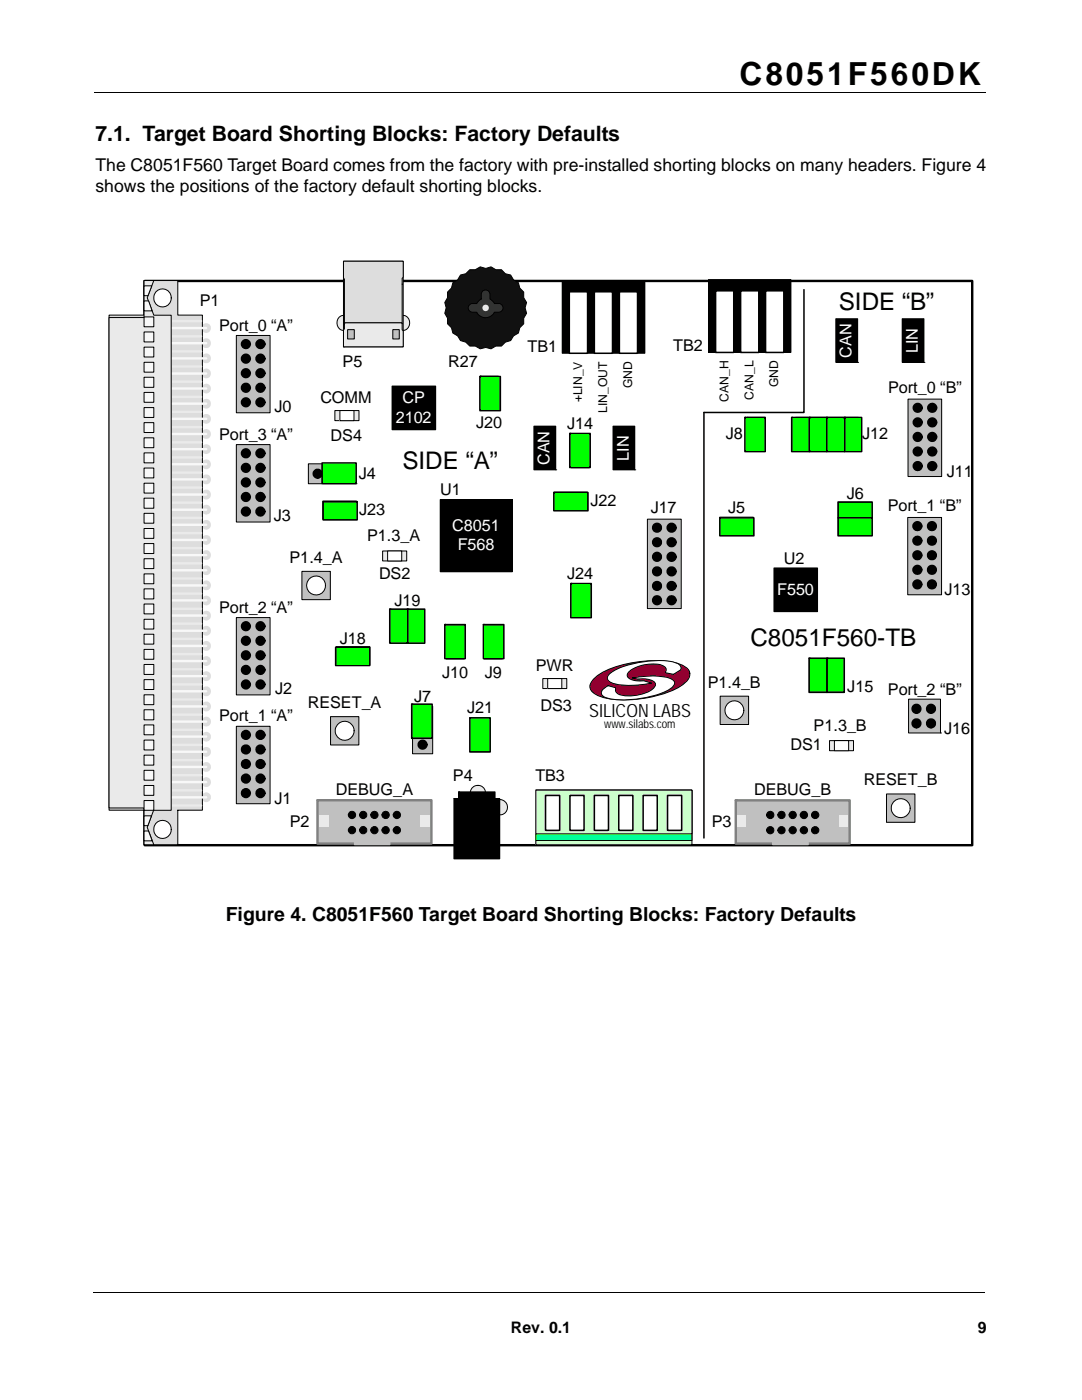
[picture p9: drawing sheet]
<svg xmlns="http://www.w3.org/2000/svg" width="216mm" height="279mm" viewBox="0 0 216 279" stroke-linecap="round" stroke-linejoin="round" font-family="sans-serif">
<path d="M18.8 18.4h177.8M18.6 257.9h177.8" fill="none" stroke="#000" stroke-width=".2"/>
<g fill="#fff">
<path d="M19.1 259.4h30.7v14.7h-30.7z"/>
<path d="M21.3 51.6h173.3v120.3h-173.3z"/>
<path d="M28.9 56.1h165.1v112.6h-165.1z"/>
</g>
<path d="M28.9 56.1h165.1v112.6h-165.1z" fill="none" stroke="#000" stroke-width=".48"/>
<circle cx="95.4" cy="158.3" r="1.53" fill="#eaeaea"/>
<circle cx="95.4" cy="158.3" r="1.53" fill="none" stroke="#000" stroke-width=".2"/>
<circle cx="99.7" cy="161.1" r="1.53" fill="#eaeaea"/>
<g fill="none" stroke="#000" stroke-width=".2">
<path d="M90.6 159.4h9.1v12h-9.1zM90.6 159.4h.1M91.5 158h7.3v11h-7.3zM91.5 158h.1"/>
<circle cx="99.7" cy="161.1" r="1.53"/>
</g>
<path d="M90.6 159.4h9.1v12h-9.1zM91.5 158h7.3v11h-7.3z" fill="#000"/>
<path d="M67.8 63.2a1.46 1.46 0 0 1 2.1 .8 1.46 1.46 0 0 1-1.1 1.9 1.49 1.49 0 0 1-1.5-1 1.49 1.49 0 0 1 .5-1.7z" fill-rule="evenodd" fill="#eaeaea"/>
<path d="M67.8 63.2a1.46 1.46 0 0 1 2.1 .8 1.46 1.46 0 0 1-1.1 1.9 1.49 1.49 0 0 1-1.5-1 1.49 1.49 0 0 1 .5-1.7z" fill="none" stroke="#000" stroke-width=".2"/>
<path d="M79.7 63.2a1.37 1.37 0 0 1 1.7 .2 1.37 1.37 0 0 1 .2 1.7 1.27 1.27 0 0 1-1.4 .8 1.27 1.27 0 0 1-1-1.3l.2-1z" fill-rule="evenodd" fill="#eaeaea"/>
<path d="M79.7 63.2a1.37 1.37 0 0 1 1.7 .2 1.37 1.37 0 0 1 .2 1.7 1.27 1.27 0 0 1-1.4 .8 1.27 1.27 0 0 1-1-1.3l.2-1z" fill="none" stroke="#000" stroke-width=".2"/>
<path d="M68.5 52.1h12v17.1h-12z" fill="#c0c0c0"/>
<path d="M68.5 52.1h12v17.1h-12zM68.5 69.2h.1" fill="none" stroke="#000" stroke-width=".2"/>
<path d="M68.5 52.1h12v3.2l-.3 .2v9.1l-.1-.2h-11.2l-.2 .3v-9l-.2-.3z" fill-rule="evenodd" fill="#ddd"/>
<path d="M68.5 52.1h12v3.2l-.3 .2v9.1l-.1-.2h-11.2l-.2 .3v-9l-.2-.3z" fill="none" stroke="#000" stroke-width=".2"/>
<path d="M69.4 65.8v1.8h1.3v-1.8zM68.8 64.5l11.3-.1 .1 .2v1.2l.3 .3v3.1h-12v-3.3l.2-.3zM78.4 65.8v1.8h1.3v-1.8z" fill-rule="evenodd" fill="#eaeaea"/>
<path d="M68.8 64.5l11.3-.1 .1 .2v1.2l.3 .3v3.1h-12v-3.3l.2-.3zM69.4 65.8h1.3v1.8h-1.3zM78.4 65.8h1.3v1.8h-1.3z" fill="none" stroke="#000" stroke-width=".2"/>
<path d="M91.9 54.9l1-.3 .8-.8h1.1l1-.5 1.1 .3 1.1-.3 .9 .5h1.2l.7 .8 1.1 .3 .6 1 .9 .5 .3 1.1 .8 .8v1.1l.6 1-.3 1 .3 1.1-.6 1v1.1l-.8 .8-.3 1.1-.9 .5-.6 1-1.1 .3-.7 .8h-1.2l-.9 .5-1.1-.3-1.1 .3-1-.5h-1.1l-.8-.8-1-.3-.6-1-.9-.5-.3-1.1-.8-.8v-1.1l-.5-1 .2-1.1-.2-1 .5-1v-1.1l.8-.8 .3-1.1 .9-.5z" fill-rule="evenodd" fill="#111"/>
<path d="M91.9 54.9l1-.3 .8-.8h1.1l1-.5 1.1 .3 1.1-.3 .9 .5h1.2l.7 .8 1.1 .3 .6 1 .9 .5 .3 1.1 .8 .8v1.1l.6 1-.3 1 .3 1.1-.6 1v1.1l-.8 .8-.3 1.1-.9 .5-.6 1-1.1 .3-.7 .8h-1.2l-.9 .5-1.1-.3-1.1 .3-1-.5h-1.1l-.8-.8-1-.3-.6-1-.9-.5-.3-1.1-.8-.8v-1.1l-.5-1 .2-1.1-.2-1 .5-1v-1.1l.8-.8 .3-1.1 .9-.5z" fill="none" stroke="#000" stroke-width=".2"/>
<path d="M96.2 58.3a.87 .87 0 0 1 .9-.4 .87 .87 0 0 1 .7 .8v1l.9 .9h1a.88 .88 0 0 1 .7 .9 .88 .88 0 0 1-.9 .8h-.8a1.98 1.98 0 0 1-1.8 1.1 1.98 1.98 0 0 1-1.8-1.1 1.5 1.5 0 0 1-1.6-.5 .91 .91 0 0 1 .6-1.2h1l.9-.9z" fill-rule="evenodd" fill="#333"/>
<path d="M96.2 58.3a.87 .87 0 0 1 .9-.4 .87 .87 0 0 1 .7 .8v1l.9 .9h1a.88 .88 0 0 1 .7 .9 .88 .88 0 0 1-.9 .8h-.8a1.98 1.98 0 0 1-1.8 1.1 1.98 1.98 0 0 1-1.8-1.1 1.5 1.5 0 0 1-1.6-.5 .91 .91 0 0 1 .6-1.2h1l.9-.9z" fill="none" stroke="#000" stroke-width=".2"/>
<circle cx="96.9" cy="61.5" r=".65" fill="#eaeaea"/>
<path d="M118.9 135.1a19 19 0 0 1 10.6-3.2 14.2 14.2 0 0 1 7.1 1.1l.8 .6a1.81 1.81 0 0 1-.6 2.5 15.9 15.9 0 0 1-7.6 3.2 19.9 19.9 0 0 1-9.8-.4 2.12 2.12 0 0 1-1.7-2.1l.4-.9z" fill-rule="evenodd" fill="#9a0033"/>
<path d="M118.9 135.1a19 19 0 0 1 10.6-3.2 14.2 14.2 0 0 1 7.1 1.1l.8 .6a1.81 1.81 0 0 1-.6 2.5 15.9 15.9 0 0 1-7.6 3.2 19.9 19.9 0 0 1-9.8-.4 2.12 2.12 0 0 1-1.7-2.1l.4-.9z" fill="none" stroke="#000" stroke-width=".2"/>
<path d="M121.7 134.4a17.9 17.9 0 0 1 10.8-2.6l1.6 .3a1.71 1.71 0 0 1 1.8 1.4l-.1 .2-1.4 .9-1.7-.4a.83 .83 0 0 0 .2-.8 .83 .83 0 0 0-.7-.6 7.7 7.7 0 0 0-6.6 1.2l-.4 .4-.1 .4a1.92 1.92 0 0 0 1.9 1.1h1.5l1.5 .4a15 15 0 0 1-8.2-.2 .94 .94 0 0 1-.6-.8 .94 .94 0 0 1 .5-.9z" fill-rule="evenodd" fill="#fff"/>
<path d="M121.7 134.4a17.9 17.9 0 0 1 10.8-2.6l1.6 .3a1.71 1.71 0 0 1 1.8 1.4l-.1 .2-1.4 .9-1.7-.4a.83 .83 0 0 0 .2-.8 .83 .83 0 0 0-.7-.6 7.7 7.7 0 0 0-6.6 1.2l-.4 .4-.1 .4a1.92 1.92 0 0 0 1.9 1.1h1.5l1.5 .4a15 15 0 0 1-8.2-.2 .94 .94 0 0 1-.6-.8 .94 .94 0 0 1 .5-.9z" fill="none" stroke="#000" stroke-width=".2"/>
<path d="M120.4 137.5l.9-.7 1.7 .5a.92 .92 0 0 0 .7 1.4 8.7 8.7 0 0 0 6.4-1.1l.5-.5 .2-.5a1.68 1.68 0 0 0-1.6-1.1h-2l-1-.2a14.9 14.9 0 0 1 7.7 .2l.6 .5a1.21 1.21 0 0 1-.8 1.5 19.5 19.5 0 0 1-12.7 1.8 .97 .97 0 0 1-.9-.7 .97 .97 0 0 1 .3-1.1z" fill-rule="evenodd" fill="#fff"/>
<path d="M120.4 137.5l.9-.7 1.7 .5a.92 .92 0 0 0 .7 1.4 8.7 8.7 0 0 0 6.4-1.1l.5-.5 .2-.5a1.68 1.68 0 0 0-1.6-1.1h-2l-1-.2a14.9 14.9 0 0 1 7.7 .2l.6 .5a1.21 1.21 0 0 1-.8 1.5 19.5 19.5 0 0 1-12.7 1.8 .97 .97 0 0 1-.9-.7 .97 .97 0 0 1 .3-1.1z" fill="none" stroke="#000" stroke-width=".2"/>
<path d="M82.3 140.9h4v9.5h-4z" fill="#c0c0c0"/>
<path d="M82.3 140.9h4v9.5h-4z" fill="none" stroke="#000" stroke-width=".2"/>
<g fill="#000">
<circle cx="84.3" cy="148.6" r=".86"/>
<circle cx="84.3" cy="145.7" r=".86"/>
<circle cx="84.3" cy="142.8" r=".86"/>
</g>
<g fill="none" stroke="#000" stroke-width=".3">
<circle cx="84.3" cy="148.6" r=".86"/>
<circle cx="84.3" cy="145.7" r=".86"/>
<circle cx="84.3" cy="142.8" r=".86"/>
</g>
<path d="M161.8 131.4h6.3v6.8h-6.3z" fill="#c0c0c0"/>
<path d="M154.4 113.3h8.7v8.8h-8.7zM161.8 131.4h6.3v6.8h-6.3zM168.1 138.2h.1" fill="none" stroke="#000" stroke-width=".2"/>
<g fill="#000">
<circle cx="163.4" cy="136.3" r=".87"/>
<circle cx="163.4" cy="133.4" r=".87"/>
<circle cx="166.3" cy="133.4" r=".87"/>
<circle cx="166.3" cy="136.3" r=".87"/>
</g>
<g fill="none" stroke="#000" stroke-width=".3">
<path d="M140.5 82.3v84.9"/>
<circle cx="163.4" cy="136.3" r=".87"/>
<circle cx="163.4" cy="133.4" r=".87"/>
<circle cx="166.3" cy="133.4" r=".87"/>
<circle cx="166.3" cy="136.3" r=".87"/>
</g>
<path d="M154.4 113.3h8.7v8.8h-8.7z" fill="#000"/>
<path d="M66.8 81.9h4.8v2h-4.8z" fill="#eaeaea"/>
<path d="M66.8 81.9h4.8v2h-4.8z" fill="none" stroke="#000" stroke-width=".2"/>
<path d="M67.8 82h2.8v1.9h-2.8z" fill="#fff"/>
<path d="M67.8 81.9h2.8v2h-2.8z" fill="none" stroke="#000" stroke-width=".2"/>
<path d="M76.3 110h4.9v2h-4.9z" fill="#eaeaea"/>
<path d="M76.3 110h4.9v2h-4.9z" fill="none" stroke="#000" stroke-width=".2"/>
<path d="M77.3 110h2.9v2h-2.9z" fill="#fff"/>
<path d="M77.3 110h2.9v2h-2.9z" fill="none" stroke="#000" stroke-width=".2"/>
<path d="M108.3 135.4h4.8v2h-4.8z" fill="#eaeaea"/>
<path d="M108.3 135.4h4.8v2h-4.8z" fill="none" stroke="#000" stroke-width=".2"/>
<path d="M109.3 135.4h2.8v2h-2.8z" fill="#fff"/>
<path d="M109.3 135.4h2.8v2h-2.8z" fill="none" stroke="#000" stroke-width=".2"/>
<path d="M165.5 147.8h4.8v2h-4.8z" fill="#eaeaea"/>
<path d="M165.5 147.8h4.8v2h-4.8z" fill="none" stroke="#000" stroke-width=".2"/>
<path d="M166.5 147.8h2.8v2h-2.8z" fill="#fff"/>
<path d="M78.2 77h8.7v8.8h-8.7zM166.8 63.6h4.3v8.7h-4.3zM171.1 72.3h.1M106.5 85h4.4v8.8h-4.4zM110.9 93.8h.1M166.5 147.8h2.8v2h-2.8z" fill="none" stroke="#000" stroke-width=".2"/>
<path d="M166.8 63.6h4.3v8.7h-4.3zM78.2 77h8.7v8.8h-8.7zM106.5 85h4.4v8.8h-4.4z" fill="#000"/>
<g fill="#ddd">
<path d="M30.6 165.5a1.8 1.8 0 0 1 3.6 0 1.8 1.8 0 0 1-3.6 0zM21.8 62.9v98.8h6.9v6.9h6.8v-6.9h4.9v-98.8h-4.9v-6.9h-6.8v6.9zM30.6 59.5a1.8 1.8 0 0 1 3.6 0 1.8 1.8 0 0 1-3.6 0z" fill-rule="evenodd"/>
<circle cx="41.2" cy="156.1" r=".95"/>
<circle cx="41.2" cy="159.1" r=".96"/>
<circle cx="41.2" cy="153.1" r=".95"/>
<circle cx="41.2" cy="150.1" r=".97"/>
<circle cx="41.2" cy="144" r=".96"/>
<circle cx="41.1" cy="147" r=".98"/>
<circle cx="41.2" cy="141" r=".95"/>
<circle cx="41.2" cy="138" r=".95"/>
<circle cx="41.2" cy="131.9" r=".96"/>
<circle cx="41.1" cy="135" r=".98"/>
<circle cx="41.2" cy="128.9" r=".96"/>
<circle cx="41.2" cy="125.9" r=".95"/>
<circle cx="41.1" cy="119.9" r=".96"/>
<circle cx="41.2" cy="122.9" r=".96"/>
<circle cx="41.2" cy="116.8" r=".95"/>
<circle cx="41.2" cy="113.8" r=".95"/>
<circle cx="41.2" cy="107.8" r=".97"/>
<circle cx="41.2" cy="110.8" r=".95"/>
<circle cx="41.2" cy="104.8" r=".96"/>
<circle cx="41.2" cy="101.7" r=".96"/>
<circle cx="41.1" cy="95.7" r=".97"/>
<circle cx="41.2" cy="98.7" r=".95"/>
<circle cx="41.2" cy="92.7" r=".96"/>
<circle cx="41.2" cy="89.7" r=".96"/>
<circle cx="41.2" cy="83.6" r=".95"/>
<circle cx="41.2" cy="86.6" r=".95"/>
<circle cx="41.2" cy="80.6" r=".96"/>
<circle cx="41.2" cy="77.6" r=".96"/>
<circle cx="41.2" cy="71.5" r=".95"/>
<circle cx="41.2" cy="74.5" r=".96"/>
<circle cx="41.2" cy="68.5" r=".95"/>
<circle cx="41.2" cy="65.5" r=".97"/>
</g>
<g fill="none" stroke="#000" stroke-width=".2">
<path d="M21.8 62.9h6.9v-6.9h6.8v6.9h4.9v98.8h-4.9v6.9h-6.8v-6.9h-6.9z"/>
<circle cx="32.4" cy="59.5" r="1.77"/>
<circle cx="32.4" cy="165.5" r="1.78"/>
</g>
<g fill="none" stroke="#f8f8f8" stroke-width=".48">
<path d="M32.9 65.5h8.2M32.9 68.5h8.2M32.9 71.5h8.2M32.9 74.5h8.2M32.9 77.5h8.2M32.9 80.6h8.2M32.9 83.6h8.2M32.9 86.6h8.2M32.9 89.6h8.2M32.9 92.6h8.2M32.9 95.7h8.2M32.9 98.7h8.2"/>
<path d="M32.9 101.7h8.2M32.9 104.7h8.2M32.9 107.8h8.2M32.9 110.8h8.2M32.9 113.8h8.2M32.9 116.8h8.2M32.9 119.8h8.2M32.9 122.9h8.2M32.9 125.9h8.2M32.9 128.9h8.2M32.9 131.9h8.2M32.9 134.9h8.2"/>
<path d="M32.9 138h8.2M32.9 159.1h8.2M32.9 141h8.2M32.9 144h8.2M32.9 147h8.2M32.9 150h8.2M32.9 153.1h8.2M32.9 156.1h8.2"/>
</g>
<g fill="none" stroke="#eaeaea" stroke-width=".48">
<path d="M31.9 67.1h8.2M31.9 70.1h8.2M31.9 73.2h8.2M31.9 76.2h8.2M31.9 79.2h8.2M31.9 64.1h8.2M31.9 82.2h8.2M31.9 85.2h8.2M31.9 88.3h8.2M31.9 91.3h8.2M31.9 94.3h8.2M31.9 97.3h8.2"/>
<path d="M31.9 100.3h8.2M31.9 103.4h8.2M31.9 106.4h8.2M31.9 109.4h8.2M31.9 112.4h8.2M31.9 115.4h8.2M31.9 118.5h8.2M31.9 121.5h8.2M31.9 124.5h8.2M31.9 127.5h8.2M31.9 130.5h8.2M31.9 133.6h8.2"/>
<path d="M31.9 136.6h8.2M31.9 139.6h8.2M31.9 142.6h8.2M31.9 145.6h8.2M31.9 148.7h8.2M31.9 151.7h8.2M31.9 154.7h8.2M31.9 157.7h8.2M31.9 160.8h8.2"/>
</g>
<path d="M28.7 56h2l-1.3 3.4 1.3 3.5h3.5v98.8h-3.6l-1.2 3.4 1.3 3.5h-2v-7.4h-6.9v-97.8h6.9z" fill-rule="evenodd" fill="#eaeaea"/>
<path d="M28.7 56h2l-1.3 3.4 1.3 3.5h3.5v98.8h-3.6l-1.2 3.4 1.3 3.5h-2v-7.4h-6.9v-97.8h6.9z" fill="none" stroke="#000" stroke-width=".2"/>
<path d="M28.7 63.2h2v2h-2z" fill="#f8f8f8"/>
<path d="M28.7 63.2h2v2h-2z" fill="none" stroke="#000" stroke-width=".2"/>
<path d="M28.7 84.3h2v2h-2z" fill="#f8f8f8"/>
<path d="M28.7 84.3h2v2h-2z" fill="none" stroke="#000" stroke-width=".2"/>
<path d="M28.7 75.3h2v2h-2z" fill="#f8f8f8"/>
<path d="M28.7 75.3h2v2h-2z" fill="none" stroke="#000" stroke-width=".2"/>
<path d="M28.7 114.5h2v2h-2z" fill="#f8f8f8"/>
<path d="M28.7 114.5h2v2h-2z" fill="none" stroke="#000" stroke-width=".2"/>
<path d="M28.7 81.3h2v2h-2z" fill="#f8f8f8"/>
<path d="M28.7 81.3h2v2h-2z" fill="none" stroke="#000" stroke-width=".2"/>
<path d="M28.7 156.8h2v1.9h-2z" fill="#f8f8f8"/>
<path d="M28.7 156.8h2v1.9h-2z" fill="none" stroke="#000" stroke-width=".2"/>
<path d="M28.7 129.6h2v2h-2z" fill="#f8f8f8"/>
<path d="M28.7 129.6h2v2h-2z" fill="none" stroke="#000" stroke-width=".2"/>
<path d="M28.7 144.7h2v1.9h-2z" fill="#f8f8f8"/>
<path d="M28.7 144.7h2v1.9h-2z" fill="none" stroke="#000" stroke-width=".2"/>
<path d="M28.7 96.4h2v2h-2z" fill="#f8f8f8"/>
<path d="M28.7 96.4h2v2h-2z" fill="none" stroke="#000" stroke-width=".2"/>
<path d="M28.7 72.3h2v2h-2z" fill="#f8f8f8"/>
<path d="M28.7 72.3h2v2h-2z" fill="none" stroke="#000" stroke-width=".2"/>
<path d="M28.7 69.3h2v1.9h-2z" fill="#f8f8f8"/>
<path d="M28.7 69.3h2v1.9h-2z" fill="none" stroke="#000" stroke-width=".2"/>
<path d="M28.7 126.6h2v1.9h-2z" fill="#f8f8f8"/>
<path d="M28.7 126.6h2v1.9h-2z" fill="none" stroke="#000" stroke-width=".2"/>
<path d="M28.7 123.6h2v1.9h-2z" fill="#f8f8f8"/>
<path d="M28.7 123.6h2v1.9h-2z" fill="none" stroke="#000" stroke-width=".2"/>
<path d="M28.7 90.4h2v2h-2z" fill="#f8f8f8"/>
<path d="M28.7 90.4h2v2h-2z" fill="none" stroke="#000" stroke-width=".2"/>
<path d="M28.7 153.7h2v2h-2z" fill="#f8f8f8"/>
<path d="M28.7 153.7h2v2h-2z" fill="none" stroke="#000" stroke-width=".2"/>
<path d="M28.7 150.7h2v2h-2z" fill="#f8f8f8"/>
<path d="M28.7 150.7h2v2h-2z" fill="none" stroke="#000" stroke-width=".2"/>
<path d="M28.7 120.5h2v2h-2z" fill="#f8f8f8"/>
<path d="M28.7 120.5h2v2h-2z" fill="none" stroke="#000" stroke-width=".2"/>
<path d="M28.7 141.6h2v2.1h-2z" fill="#f8f8f8"/>
<path d="M28.7 141.6h2v2.1h-2z" fill="none" stroke="#000" stroke-width=".2"/>
<path d="M28.7 93.4h2v2h-2z" fill="#f8f8f8"/>
<path d="M28.7 93.4h2v2h-2z" fill="none" stroke="#000" stroke-width=".2"/>
<path d="M28.7 111.5h2v2h-2z" fill="#f8f8f8"/>
<path d="M28.7 111.5h2v2h-2z" fill="none" stroke="#000" stroke-width=".2"/>
<path d="M28.7 105.5h2v1.9h-2z" fill="#f8f8f8"/>
<path d="M28.7 105.5h2v1.9h-2z" fill="none" stroke="#000" stroke-width=".2"/>
<path d="M28.7 78.3h2v2h-2z" fill="#f8f8f8"/>
<path d="M28.7 78.3h2v2h-2z" fill="none" stroke="#000" stroke-width=".2"/>
<path d="M28.7 135.6h2v2h-2z" fill="#f8f8f8"/>
<path d="M28.7 135.6h2v2h-2z" fill="none" stroke="#000" stroke-width=".2"/>
<path d="M28.7 87.4h2v1.9h-2z" fill="#f8f8f8"/>
<path d="M28.7 87.4h2v1.9h-2z" fill="none" stroke="#000" stroke-width=".2"/>
<path d="M28.7 147.7h2v2h-2z" fill="#f8f8f8"/>
<path d="M28.7 147.7h2v2h-2z" fill="none" stroke="#000" stroke-width=".2"/>
<path d="M28.7 132.6h2v2h-2z" fill="#f8f8f8"/>
<path d="M28.7 132.6h2v2h-2z" fill="none" stroke="#000" stroke-width=".2"/>
<path d="M28.7 117.5h2v2h-2z" fill="#f8f8f8"/>
<path d="M28.7 117.5h2v2h-2z" fill="none" stroke="#000" stroke-width=".2"/>
<path d="M28.7 66.3h2v1.9h-2z" fill="#f8f8f8"/>
<path d="M28.7 66.3h2v1.9h-2z" fill="none" stroke="#000" stroke-width=".2"/>
<path d="M28.7 102.4h2v2h-2z" fill="#f8f8f8"/>
<path d="M28.7 102.4h2v2h-2z" fill="none" stroke="#000" stroke-width=".2"/>
<path d="M28.7 138.7h2v1.9h-2z" fill="#f8f8f8"/>
<path d="M28.7 138.7h2v1.9h-2z" fill="none" stroke="#000" stroke-width=".2"/>
<path d="M28.7 99.4h2v2h-2z" fill="#f8f8f8"/>
<path d="M28.7 99.4h2v2h-2z" fill="none" stroke="#000" stroke-width=".2"/>
<path d="M28.7 108.5h2v2h-2z" fill="#f8f8f8"/>
<path d="M28.7 108.5h2v2h-2z" fill="none" stroke="#000" stroke-width=".2"/>
<path d="M28.7 159.8h2v1.9h-2z" fill="#f8f8f8"/>
<path d="M28.7 159.8h2v1.9h-2z" fill="none" stroke="#000" stroke-width=".2"/>
<path d="M28.7 60h1l.7 2h-1.7z" fill-rule="evenodd" fill="#f8f8f8"/>
<path d="M28.7 60h1l.7 2h-1.7z" fill="none" stroke="#000" stroke-width=".2"/>
<path d="M28.7 57h1.6l-.8 2h-.8z" fill-rule="evenodd" fill="#f8f8f8"/>
<path d="M28.7 57h1.6l-.8 2h-.8z" fill="none" stroke="#000" stroke-width=".2"/>
<path d="M28.7 162.8h1.5l-.7 2h-.8z" fill-rule="evenodd" fill="#f8f8f8"/>
<path d="M28.7 162.8h1.5l-.7 2h-.8z" fill="none" stroke="#000" stroke-width=".2"/>
<path d="M28.7 165.8h.9l.8 2h-1.7z" fill-rule="evenodd" fill="#f8f8f8"/>
<path d="M28.7 165.8h.9l.8 2h-1.7z" fill="none" stroke="#000" stroke-width=".2"/>
<path d="M63.4 159.7h22.7v8.7h-22.7z" fill="#c0c0c0"/>
<path d="M63.4 159.7h22.7v8.7h-22.7z" fill="none" stroke="#808080" stroke-width=".48"/>
<circle cx="63.4" cy="159.7" r=".24" fill="#808080"/>
<path d="M70.7 166.7h7.1v1.9h-7.1z" fill="#c0c0c0"/>
<path d="M70.7 166.7h7.1v1.9h-7.1zM70.7 166.7h.1" fill="none" stroke="#c0c0c0" stroke-width=".2"/>
<g fill="#eaeaea">
<path d="M83.8 162.7h1.8v2.2h-1.8z"/>
<path d="M63.7 162.7h1.8v2.2h-1.8z"/>
</g>
<g fill="#000">
<circle cx="70.2" cy="162.7" r=".72"/>
<circle cx="70.2" cy="165.7" r=".72"/>
<circle cx="72.5" cy="162.6" r=".72"/>
<circle cx="72.5" cy="165.7" r=".72"/>
<circle cx="74.7" cy="165.7" r=".72"/>
<circle cx="74.7" cy="162.6" r=".72"/>
<circle cx="76.9" cy="165.7" r=".73"/>
<circle cx="76.9" cy="162.6" r=".73"/>
<circle cx="79.2" cy="162.7" r=".72"/>
<circle cx="79.2" cy="165.7" r=".72"/>
</g>
<g fill="none" stroke="#000" stroke-width=".2">
<circle cx="70.2" cy="162.7" r=".72"/>
<circle cx="70.2" cy="165.7" r=".72"/>
<circle cx="72.5" cy="162.6" r=".72"/>
<circle cx="72.5" cy="165.7" r=".72"/>
<circle cx="74.7" cy="165.7" r=".72"/>
<circle cx="74.7" cy="162.6" r=".72"/>
<circle cx="76.9" cy="165.7" r=".73"/>
<circle cx="76.9" cy="162.6" r=".73"/>
<circle cx="79.2" cy="162.7" r=".72"/>
<circle cx="79.2" cy="165.7" r=".72"/>
</g>
<path d="M106.9 157.7h31.2v10.9h-31.2z" fill="#cfc"/>
<path d="M106.9 157.7h31.2v10.9h-31.2z" fill="none" stroke="#000" stroke-width=".2"/>
<path d="M106.9 157.7h31.2v10h-31.2z" fill="#00ff9a"/>
<path d="M106.9 157.7h31.2v10h-31.2z" fill="none" stroke="#000" stroke-width=".2"/>
<path d="M106.9 157.7h31.2v8.7h-31.2z" fill="#cfc"/>
<path d="M106.9 157.7h31.2v8.7h-31.2z" fill="none" stroke="#000" stroke-width=".2"/>
<path d="M118.6 158.8h2.8v6.9h-2.8z" fill="#fff"/>
<path d="M118.6 158.8h2.8v6.9h-2.8z" fill="none" stroke="#000" stroke-width=".3"/>
<path d="M113.7 158.8h2.8v6.9h-2.8z" fill="#fff"/>
<path d="M113.7 158.8h2.8v6.9h-2.8z" fill="none" stroke="#000" stroke-width=".3"/>
<path d="M108.9 158.8h2.8v6.9h-2.8z" fill="#fff"/>
<path d="M108.9 158.8h2.8v6.9h-2.8z" fill="none" stroke="#000" stroke-width=".3"/>
<path d="M123.5 158.8h2.8v6.9h-2.8z" fill="#fff"/>
<path d="M123.5 158.8h2.8v6.9h-2.8z" fill="none" stroke="#000" stroke-width=".3"/>
<path d="M128.3 158.8h2.8v6.9h-2.8z" fill="#fff"/>
<path d="M128.3 158.8h2.8v6.9h-2.8z" fill="none" stroke="#000" stroke-width=".3"/>
<path d="M133.2 158.8h2.8v6.9h-2.8z" fill="#fff"/>
<path d="M133.2 158.8h2.8v6.9h-2.8z" fill="none" stroke="#000" stroke-width=".3"/>
<path d="M146.8 159.7h22.7v8.7h-22.7z" fill="#c0c0c0"/>
<path d="M146.8 159.7h22.7v8.7h-22.7z" fill="none" stroke="#808080" stroke-width=".48"/>
<circle cx="146.8" cy="159.7" r=".24" fill="#808080"/>
<path d="M154.2 166.7h7.1v1.9h-7.1z" fill="#c0c0c0"/>
<path d="M154.2 166.7h7.1v1.9h-7.1zM154.2 166.7h.1" fill="none" stroke="#c0c0c0" stroke-width=".2"/>
<g fill="#eaeaea">
<path d="M167.3 162.7h1.8v2.2h-1.8z"/>
<path d="M147.2 162.7h1.7v2.2h-1.7z"/>
</g>
<g fill="#000">
<circle cx="153.7" cy="165.7" r=".72"/>
<circle cx="153.7" cy="162.7" r=".72"/>
<circle cx="155.9" cy="165.7" r=".72"/>
<circle cx="155.9" cy="162.7" r=".72"/>
<circle cx="158.2" cy="162.6" r=".72"/>
<circle cx="158.2" cy="165.7" r=".72"/>
<circle cx="160.4" cy="162.7" r=".72"/>
<circle cx="160.4" cy="165.7" r=".73"/>
<circle cx="162.6" cy="165.7" r=".72"/>
<circle cx="162.7" cy="162.6" r=".74"/>
</g>
<g fill="none" stroke="#000" stroke-width=".2">
<circle cx="153.7" cy="165.7" r=".72"/>
<circle cx="153.7" cy="162.7" r=".72"/>
<circle cx="155.9" cy="165.7" r=".72"/>
<circle cx="155.9" cy="162.7" r=".72"/>
<circle cx="158.2" cy="162.6" r=".72"/>
<circle cx="158.2" cy="165.7" r=".72"/>
<circle cx="160.4" cy="162.7" r=".72"/>
<circle cx="160.4" cy="165.7" r=".73"/>
<circle cx="162.6" cy="165.7" r=".72"/>
<circle cx="162.7" cy="162.6" r=".74"/>
</g>
<path d="M176.9 158.5h5.7v5.6h-5.7z" fill="#c0c0c0"/>
<path d="M176.9 158.5h5.7v5.6h-5.7z" fill="none" stroke="#000" stroke-width=".2"/>
<circle cx="179.7" cy="161.3" r="1.89" fill="#fff"/>
<circle cx="179.7" cy="161.3" r="1.89" fill="none" stroke="#000" stroke-width=".2"/>
<path d="M181.3 139.5h6.4v6.8h-6.4z" fill="#c0c0c0"/>
<path d="M181.3 139.5h6.4v6.8h-6.4zM187.7 146.3h.1" fill="none" stroke="#000" stroke-width=".2"/>
<g fill="#000">
<circle cx="182.9" cy="144.4" r=".86"/>
<circle cx="182.9" cy="141.5" r=".87"/>
<circle cx="185.8" cy="141.5" r=".87"/>
<circle cx="185.8" cy="144.4" r=".87"/>
</g>
<g fill="none" stroke="#000" stroke-width=".3">
<circle cx="182.9" cy="144.4" r=".86"/>
<circle cx="182.9" cy="141.5" r=".87"/>
<circle cx="185.8" cy="141.5" r=".87"/>
<circle cx="185.8" cy="144.4" r=".87"/>
</g>
<path d="M181.1 103.3h6.8v15.4h-6.8z" fill="#c0c0c0"/>
<path d="M181.1 103.3h6.8v15.4h-6.8z" fill="none" stroke="#000" stroke-width=".2"/>
<g fill="#000">
<circle cx="183" cy="116.6" r=".88"/>
<circle cx="183" cy="110.8" r=".88"/>
<circle cx="183" cy="107.9" r=".88"/>
<circle cx="183" cy="113.7" r=".88"/>
<circle cx="183" cy="105" r=".88"/>
<circle cx="185.9" cy="105" r=".87"/>
<circle cx="185.9" cy="113.7" r=".87"/>
<circle cx="185.9" cy="116.6" r=".87"/>
<circle cx="185.9" cy="107.9" r=".87"/>
<circle cx="186" cy="110.8" r=".86"/>
</g>
<g fill="none" stroke="#000" stroke-width=".3">
<circle cx="183" cy="116.6" r=".88"/>
<circle cx="183" cy="110.8" r=".88"/>
<circle cx="183" cy="107.9" r=".88"/>
<circle cx="183" cy="113.7" r=".88"/>
<circle cx="183" cy="105" r=".88"/>
<circle cx="185.9" cy="105" r=".87"/>
<circle cx="185.9" cy="113.7" r=".87"/>
<circle cx="185.9" cy="116.6" r=".87"/>
<circle cx="185.9" cy="107.9" r=".87"/>
<circle cx="186" cy="110.8" r=".86"/>
</g>
<path d="M181.2 79.7h6.7v15.4h-6.7z" fill="#c0c0c0"/>
<path d="M112.2 56h16.5v14.5h-16.5zM181.2 79.7h6.7v15.4h-6.7z" fill="none" stroke="#000" stroke-width=".2"/>
<g fill="#000">
<circle cx="183.1" cy="93" r=".88"/>
<circle cx="183.1" cy="90.1" r=".88"/>
<circle cx="183.1" cy="81.4" r=".88"/>
<circle cx="183.1" cy="87.2" r=".88"/>
<circle cx="183.1" cy="84.3" r=".88"/>
<circle cx="186" cy="93" r=".88"/>
<circle cx="186" cy="81.4" r=".88"/>
<circle cx="186" cy="90.1" r=".88"/>
<circle cx="186" cy="87.2" r=".88"/>
<circle cx="186" cy="84.3" r=".88"/>
</g>
<g fill="none" stroke="#000" stroke-width=".3">
<circle cx="183.1" cy="93" r=".88"/>
<circle cx="183.1" cy="90.1" r=".88"/>
<circle cx="183.1" cy="81.4" r=".88"/>
<circle cx="183.1" cy="87.2" r=".88"/>
<circle cx="183.1" cy="84.3" r=".88"/>
<circle cx="186" cy="93" r=".88"/>
<circle cx="186" cy="81.4" r=".88"/>
<circle cx="186" cy="90.1" r=".88"/>
<circle cx="186" cy="87.2" r=".88"/>
<circle cx="186" cy="84.3" r=".88"/>
</g>
<path d="M112.2 56h16.5v14.5h-16.5z" fill="#000"/>
<path d="M113.6 58.2h3.6v12.3h-3.6z" fill="#fff"/>
<path d="M113.6 58.2h3.6v12.3h-3.6z" fill="none" stroke="#000" stroke-width=".3"/>
<path d="M118.6 58.2h3.6v12.3h-3.6z" fill="#fff"/>
<path d="M118.6 58.2h3.6v12.3h-3.6z" fill="none" stroke="#000" stroke-width=".3"/>
<path d="M123.6 58.2h3.6v12.3h-3.6z" fill="#fff"/>
<path d="M123.6 58.2h3.6v12.3h-3.6z" fill="none" stroke="#000" stroke-width=".3"/>
<path d="M141.4 55.8h16.4v14.5h-16.4z" fill="#000"/>
<path d="M141.4 55.8h16.4v14.5h-16.4z" fill="none" stroke="#000" stroke-width=".2"/>
<path d="M142.8 58h3.6v12.3h-3.6z" fill="#fff"/>
<path d="M142.8 58h3.6v12.3h-3.6z" fill="none" stroke="#000" stroke-width=".3"/>
<path d="M147.8 58h3.6v12.3h-3.6z" fill="#fff"/>
<path d="M147.8 58h3.6v12.3h-3.6z" fill="none" stroke="#000" stroke-width=".3"/>
<path d="M152.8 58h3.6v12.3h-3.6z" fill="#fff"/>
<path d="M152.8 58h3.6v12.3h-3.6zM160.4 57.8v24.5h-19.9" fill="none" stroke="#000" stroke-width=".3"/>
<path d="M143.7 138.9h5.7v5.7h-5.7z" fill="#c0c0c0"/>
<path d="M143.7 138.9h5.7v5.7h-5.7z" fill="none" stroke="#000" stroke-width=".2"/>
<circle cx="146.5" cy="141.8" r="1.89" fill="#fff"/>
<circle cx="146.5" cy="141.8" r="1.89" fill="none" stroke="#000" stroke-width=".2"/>
<path d="M143.6 103.2h6.7v3.6h-6.7z" fill="#c0c0c0"/>
<path d="M143.6 103.2h6.7v3.6h-6.7z" fill="none" stroke="#000" stroke-width=".2"/>
<g fill="#000">
<circle cx="145.5" cy="105" r=".88"/>
<circle cx="148.4" cy="105" r=".86"/>
</g>
<g fill="none" stroke="#000" stroke-width=".3">
<circle cx="145.5" cy="105" r=".88"/>
<circle cx="148.4" cy="105" r=".86"/>
</g>
<path d="M167.3 100.5h6.7v6.3h-6.7z" fill="#c0c0c0"/>
<path d="M167.3 100.5h6.7v6.3h-6.7z" fill="none" stroke="#000" stroke-width=".2"/>
<g fill="#000">
<circle cx="169.2" cy="105.2" r=".87"/>
<circle cx="169.2" cy="102.3" r=".87"/>
<circle cx="172.1" cy="105.2" r=".87"/>
<circle cx="172.1" cy="102.3" r=".87"/>
</g>
<g fill="none" stroke="#000" stroke-width=".3">
<circle cx="169.2" cy="105.2" r=".87"/>
<circle cx="169.2" cy="102.3" r=".87"/>
<circle cx="172.1" cy="105.2" r=".87"/>
<circle cx="172.1" cy="102.3" r=".87"/>
</g>
<path d="M158.7 83.3h12.6v6.7h-12.6z" fill="#c0c0c0"/>
<path d="M158.7 83.3h12.6v6.7h-12.6zM171.3 90h.1" fill="none" stroke="#000" stroke-width=".2"/>
<g fill="#000">
<circle cx="161" cy="85.2" r=".87"/>
<circle cx="161" cy="88.1" r=".88"/>
<circle cx="163.8" cy="85.2" r=".86"/>
<circle cx="163.8" cy="88.1" r=".88"/>
<circle cx="166.7" cy="88.1" r=".87"/>
<circle cx="166.7" cy="85.2" r=".86"/>
<circle cx="169.6" cy="88.1" r=".87"/>
<circle cx="169.6" cy="85.2" r=".86"/>
</g>
<g fill="none" stroke="#000" stroke-width=".3">
<circle cx="161" cy="85.2" r=".87"/>
<circle cx="161" cy="88.1" r=".88"/>
<circle cx="163.8" cy="85.2" r=".86"/>
<circle cx="163.8" cy="88.1" r=".88"/>
<circle cx="166.7" cy="88.1" r=".87"/>
<circle cx="166.7" cy="85.2" r=".86"/>
<circle cx="169.6" cy="88.1" r=".87"/>
<circle cx="169.6" cy="85.2" r=".86"/>
</g>
<path d="M149.1 83.3h3.6v6.7h-3.6z" fill="#c0c0c0"/>
<path d="M149.1 83.3h3.6v6.7h-3.6zM149.1 83.3h.1" fill="none" stroke="#000" stroke-width=".2"/>
<g fill="#000">
<circle cx="150.8" cy="85.2" r=".86"/>
<circle cx="150.8" cy="88.1" r=".86"/>
</g>
<g fill="none" stroke="#000" stroke-width=".3">
<circle cx="150.8" cy="85.2" r=".86"/>
<circle cx="150.8" cy="88.1" r=".86"/>
</g>
<path d="M129.2 103.6h6.7v17.9h-6.7z" fill="#c0c0c0"/>
<path d="M129.2 103.6h6.7v17.9h-6.7z" fill="none" stroke="#000" stroke-width=".2"/>
<g fill="#000">
<circle cx="131.1" cy="108.2" r=".87"/>
<circle cx="131.1" cy="114" r=".87"/>
<circle cx="131.1" cy="111.1" r=".87"/>
<circle cx="131.1" cy="105.3" r=".86"/>
<circle cx="131.1" cy="116.9" r=".86"/>
<circle cx="131.1" cy="119.8" r=".86"/>
<circle cx="134" cy="108.2" r=".88"/>
<circle cx="134" cy="114" r=".88"/>
<circle cx="134" cy="111.1" r=".87"/>
<circle cx="134" cy="105.3" r=".87"/>
<circle cx="134" cy="116.9" r=".87"/>
<circle cx="134" cy="119.8" r=".86"/>
</g>
<g fill="none" stroke="#000" stroke-width=".3">
<circle cx="131.1" cy="108.2" r=".87"/>
<circle cx="131.1" cy="114" r=".87"/>
<circle cx="131.1" cy="111.1" r=".87"/>
<circle cx="131.1" cy="105.3" r=".86"/>
<circle cx="131.1" cy="116.9" r=".86"/>
<circle cx="131.1" cy="119.8" r=".86"/>
<circle cx="134" cy="108.2" r=".88"/>
<circle cx="134" cy="114" r=".88"/>
<circle cx="134" cy="111.1" r=".87"/>
<circle cx="134" cy="105.3" r=".87"/>
<circle cx="134" cy="116.9" r=".87"/>
<circle cx="134" cy="119.8" r=".86"/>
</g>
<path d="M47.2 144.9h6.7v15.5h-6.7z" fill="#c0c0c0"/>
<path d="M47.2 144.9h6.7v15.5h-6.7z" fill="none" stroke="#000" stroke-width=".2"/>
<g fill="#000">
<circle cx="49.1" cy="152.5" r=".88"/>
<circle cx="49.1" cy="146.7" r=".88"/>
<circle cx="49.1" cy="155.4" r=".88"/>
<circle cx="49.1" cy="149.6" r=".88"/>
<circle cx="49.1" cy="158.3" r=".88"/>
<circle cx="52" cy="155.4" r=".87"/>
<circle cx="52" cy="152.5" r=".87"/>
<circle cx="52" cy="149.6" r=".87"/>
<circle cx="52" cy="158.3" r=".87"/>
<circle cx="52" cy="146.7" r=".87"/>
</g>
<g fill="none" stroke="#000" stroke-width=".3">
<circle cx="49.1" cy="152.5" r=".88"/>
<circle cx="49.1" cy="146.7" r=".88"/>
<circle cx="49.1" cy="155.4" r=".88"/>
<circle cx="49.1" cy="149.6" r=".88"/>
<circle cx="49.1" cy="158.3" r=".88"/>
<circle cx="52" cy="155.4" r=".87"/>
<circle cx="52" cy="152.5" r=".87"/>
<circle cx="52" cy="149.6" r=".87"/>
<circle cx="52" cy="158.3" r=".87"/>
<circle cx="52" cy="146.7" r=".87"/>
</g>
<path d="M47.2 123.3h6.7v15.4h-6.7z" fill="#c0c0c0"/>
<path d="M47.2 123.3h6.7v15.4h-6.7z" fill="none" stroke="#000" stroke-width=".2"/>
<g fill="#000">
<circle cx="49.1" cy="130.8" r=".88"/>
<circle cx="49.1" cy="136.6" r=".88"/>
<circle cx="49.1" cy="127.9" r=".88"/>
<circle cx="49.1" cy="125" r=".88"/>
<circle cx="49.1" cy="133.7" r=".87"/>
<circle cx="52" cy="133.7" r=".88"/>
<circle cx="52" cy="125" r=".88"/>
<circle cx="52" cy="130.8" r=".88"/>
<circle cx="52" cy="127.9" r=".88"/>
<circle cx="52" cy="136.6" r=".88"/>
</g>
<g fill="none" stroke="#000" stroke-width=".3">
<circle cx="49.1" cy="130.8" r=".88"/>
<circle cx="49.1" cy="136.6" r=".88"/>
<circle cx="49.1" cy="127.9" r=".88"/>
<circle cx="49.1" cy="125" r=".88"/>
<circle cx="49.1" cy="133.7" r=".87"/>
<circle cx="52" cy="133.7" r=".88"/>
<circle cx="52" cy="125" r=".88"/>
<circle cx="52" cy="130.8" r=".88"/>
<circle cx="52" cy="127.9" r=".88"/>
<circle cx="52" cy="136.6" r=".88"/>
</g>
<path d="M47.2 67h6.7v15.4h-6.7z" fill="#c0c0c0"/>
<path d="M47.2 67h6.7v15.4h-6.7z" fill="none" stroke="#000" stroke-width=".2"/>
<g fill="#000">
<circle cx="49.1" cy="68.7" r=".88"/>
<circle cx="49.1" cy="71.6" r=".88"/>
<circle cx="49.1" cy="77.4" r=".88"/>
<circle cx="49.1" cy="74.5" r=".87"/>
<circle cx="52" cy="68.7" r=".89"/>
<circle cx="52" cy="77.4" r=".88"/>
<circle cx="52" cy="71.6" r=".88"/>
<circle cx="52" cy="74.5" r=".87"/>
<circle cx="49.1" cy="80.3" r=".88"/>
<circle cx="52" cy="80.3" r=".88"/>
</g>
<g fill="none" stroke="#000" stroke-width=".3">
<circle cx="49.1" cy="68.7" r=".88"/>
<circle cx="49.1" cy="71.6" r=".88"/>
<circle cx="49.1" cy="77.4" r=".88"/>
<circle cx="49.1" cy="74.5" r=".87"/>
<circle cx="52" cy="68.7" r=".89"/>
<circle cx="52" cy="77.4" r=".88"/>
<circle cx="52" cy="71.6" r=".88"/>
<circle cx="52" cy="74.5" r=".87"/>
<circle cx="49.1" cy="80.3" r=".88"/>
<circle cx="52" cy="80.3" r=".88"/>
</g>
<path d="M47.2 88.7h6.7v15.5h-6.7z" fill="#c0c0c0"/>
<path d="M47.2 88.7h6.7v15.5h-6.7zM87.8 99.7h14.4v14.4h-14.4z" fill="none" stroke="#000" stroke-width=".2"/>
<g fill="#000">
<circle cx="49.1" cy="93.4" r=".88"/>
<circle cx="49.1" cy="96.3" r=".88"/>
<circle cx="49.1" cy="90.5" r=".88"/>
<circle cx="49.1" cy="99.2" r=".87"/>
<circle cx="52" cy="93.4" r=".89"/>
<circle cx="52" cy="90.5" r=".88"/>
<circle cx="52" cy="96.3" r=".88"/>
<circle cx="52" cy="99.2" r=".87"/>
<circle cx="49.1" cy="102.1" r=".88"/>
<circle cx="52" cy="102.1" r=".88"/>
</g>
<g fill="none" stroke="#000" stroke-width=".3">
<circle cx="49.1" cy="93.4" r=".88"/>
<circle cx="49.1" cy="96.3" r=".88"/>
<circle cx="49.1" cy="90.5" r=".88"/>
<circle cx="49.1" cy="99.2" r=".87"/>
<circle cx="52" cy="93.4" r=".89"/>
<circle cx="52" cy="90.5" r=".88"/>
<circle cx="52" cy="96.3" r=".88"/>
<circle cx="52" cy="99.2" r=".87"/>
<circle cx="49.1" cy="102.1" r=".88"/>
<circle cx="52" cy="102.1" r=".88"/>
</g>
<path d="M87.8 99.7h14.4v14.4h-14.4z" fill="#000"/>
<path d="M66 143h5.6v5.7h-5.6z" fill="#c0c0c0"/>
<path d="M66 143h5.6v5.7h-5.6z" fill="none" stroke="#000" stroke-width=".2"/>
<circle cx="68.8" cy="145.8" r="1.89" fill="#fff"/>
<circle cx="68.8" cy="145.8" r="1.89" fill="none" stroke="#000" stroke-width=".2"/>
<path d="M60.2 114h5.7v5.7h-5.7z" fill="#c0c0c0"/>
<path d="M60.2 114h5.7v5.7h-5.7z" fill="none" stroke="#000" stroke-width=".2"/>
<circle cx="63.1" cy="116.8" r="1.88" fill="#fff"/>
<circle cx="63.1" cy="116.8" r="1.88" fill="none" stroke="#000" stroke-width=".2"/>
<path d="M67.1 129.1h6.7v3.6h-6.7z" fill="#c0c0c0"/>
<path d="M67.1 129.1h6.7v3.6h-6.7z" fill="none" stroke="#000" stroke-width=".2"/>
<g fill="#000">
<circle cx="69" cy="130.9" r=".87"/>
<circle cx="71.9" cy="130.8" r=".88"/>
</g>
<g fill="none" stroke="#000" stroke-width=".3">
<circle cx="69" cy="130.9" r=".87"/>
<circle cx="71.9" cy="130.8" r=".88"/>
</g>
<path d="M78 121.8h6.7v6.4h-6.7z" fill="#c0c0c0"/>
<path d="M78 121.8h6.7v6.4h-6.7z" fill="none" stroke="#000" stroke-width=".2"/>
<g fill="#000">
<circle cx="79.9" cy="126.6" r=".87"/>
<circle cx="79.9" cy="123.7" r=".87"/>
<circle cx="82.8" cy="126.6" r=".87"/>
<circle cx="82.8" cy="123.7" r=".87"/>
</g>
<g fill="none" stroke="#000" stroke-width=".3">
<circle cx="79.9" cy="126.6" r=".87"/>
<circle cx="79.9" cy="123.7" r=".87"/>
<circle cx="82.8" cy="126.6" r=".87"/>
<circle cx="82.8" cy="123.7" r=".87"/>
</g>
<path d="M89 124.8h3.6v6.7h-3.6z" fill="#c0c0c0"/>
<path d="M89 124.8h3.6v6.7h-3.6zM89 124.8h.1" fill="none" stroke="#000" stroke-width=".2"/>
<g fill="#000">
<circle cx="90.8" cy="126.7" r=".88"/>
<circle cx="90.8" cy="129.6" r=".88"/>
</g>
<g fill="none" stroke="#000" stroke-width=".3">
<circle cx="90.8" cy="126.7" r=".88"/>
<circle cx="90.8" cy="129.6" r=".88"/>
</g>
<path d="M96.6 124.8h3.6v6.7h-3.6z" fill="#c0c0c0"/>
<path d="M96.6 124.8h3.6v6.7h-3.6zM96.6 124.8h.1" fill="none" stroke="#000" stroke-width=".2"/>
<g fill="#000">
<circle cx="98.4" cy="126.7" r=".88"/>
<circle cx="98.4" cy="129.6" r=".88"/>
</g>
<g fill="none" stroke="#000" stroke-width=".3">
<circle cx="98.4" cy="126.7" r=".88"/>
<circle cx="98.4" cy="129.6" r=".88"/>
</g>
<path d="M94 143.3h3.6v6.7h-3.6z" fill="#c0c0c0"/>
<path d="M94 143.3h3.6v6.7h-3.6zM94 143.3h.1" fill="none" stroke="#000" stroke-width=".2"/>
<g fill="#000">
<circle cx="95.8" cy="148.1" r=".88"/>
<circle cx="95.8" cy="145.2" r=".87"/>
</g>
<g fill="none" stroke="#000" stroke-width=".3">
<circle cx="95.8" cy="148.1" r=".88"/>
<circle cx="95.8" cy="145.2" r=".87"/>
</g>
<path d="M114 116.5h3.6v6.7h-3.6z" fill="#c0c0c0"/>
<path d="M114 116.5h3.6v6.7h-3.6zM114 116.5h.1" fill="none" stroke="#000" stroke-width=".2"/>
<g fill="#000">
<circle cx="115.7" cy="118.4" r=".88"/>
<circle cx="115.7" cy="121.3" r=".87"/>
</g>
<g fill="none" stroke="#000" stroke-width=".3">
<circle cx="115.7" cy="118.4" r=".88"/>
<circle cx="115.7" cy="121.3" r=".87"/>
</g>
<path d="M110.5 98.2h6.7v3.6h-6.7z" fill="#c0c0c0"/>
<path d="M110.5 98.2h6.7v3.6h-6.7z" fill="none" stroke="#000" stroke-width=".2"/>
<g fill="#000">
<circle cx="112.4" cy="100" r=".87"/>
<circle cx="115.3" cy="100" r=".87"/>
</g>
<g fill="none" stroke="#000" stroke-width=".3">
<circle cx="112.4" cy="100" r=".87"/>
<circle cx="115.3" cy="100" r=".87"/>
</g>
<path d="M114 86.6h3.6v6.7h-3.6z" fill="#c0c0c0"/>
<path d="M114 86.6h3.6v6.7h-3.6zM114 86.6h.1" fill="none" stroke="#000" stroke-width=".2"/>
<g fill="#000">
<circle cx="115.7" cy="88.5" r=".87"/>
<circle cx="115.7" cy="91.4" r=".87"/>
</g>
<g fill="none" stroke="#000" stroke-width=".3">
<circle cx="115.7" cy="88.5" r=".87"/>
<circle cx="115.7" cy="91.4" r=".87"/>
</g>
<path d="M95.8 75.1h3.7v6.7h-3.7z" fill="#c0c0c0"/>
<path d="M95.8 75.1h3.7v6.7h-3.7zM95.8 75.1h.1" fill="none" stroke="#000" stroke-width=".2"/>
<g fill="#000">
<circle cx="97.6" cy="77" r=".87"/>
<circle cx="97.6" cy="79.9" r=".88"/>
</g>
<g fill="none" stroke="#000" stroke-width=".3">
<circle cx="97.6" cy="77" r=".87"/>
<circle cx="97.6" cy="79.9" r=".88"/>
</g>
<path d="M61.5 92.6h9.5v3.9h-9.5z" fill="#c0c0c0"/>
<path d="M61.5 92.6h9.5v3.9h-9.5zM71 96.5h.1" fill="none" stroke="#000" stroke-width=".2"/>
<g fill="#000">
<circle cx="63.4" cy="94.5" r=".88"/>
<circle cx="66.3" cy="94.5" r=".86"/>
<circle cx="69.2" cy="94.5" r=".86"/>
</g>
<g fill="none" stroke="#000" stroke-width=".3">
<circle cx="63.4" cy="94.5" r=".88"/>
<circle cx="66.3" cy="94.5" r=".86"/>
<circle cx="69.2" cy="94.5" r=".86"/>
</g>
<path d="M64.4 100h6.7v3.6h-6.7z" fill="#c0c0c0"/>
<path d="M180 63.6h4.4v8.7h-4.4zM184.4 72.3h.1M64.4 100h6.7v3.6h-6.7zM122.3 85h4.4v8.8h-4.4zM126.7 93.8h.1" fill="none" stroke="#000" stroke-width=".2"/>
<g fill="#000">
<circle cx="66.3" cy="101.8" r=".87"/>
<circle cx="69.2" cy="101.8" r=".87"/>
</g>
<g fill="none" stroke="#000" stroke-width=".3">
<circle cx="66.3" cy="101.8" r=".87"/>
<circle cx="69.2" cy="101.8" r=".87"/>
</g>
<path d="M180 63.6h4.4v8.7h-4.4zM122.3 85h4.4v8.8h-4.4z" fill="#000"/>
<path d="M110.5 98.3h6.8v3.6h-6.8z" fill="#0f0"/>
<path d="M110.5 98.3h6.8v3.6h-6.8z" fill="none" stroke="#000" stroke-width=".3"/>
<path d="M67 129.2h6.8v3.6h-6.8z" fill="#0f0"/>
<path d="M67 129.2h6.8v3.6h-6.8z" fill="none" stroke="#000" stroke-width=".3"/>
<path d="M64.5 100.1h6.8v3.7h-6.8z" fill="#0f0"/>
<path d="M64.5 100.1h6.8v3.7h-6.8z" fill="none" stroke="#000" stroke-width=".3"/>
<path d="M64.3 92.4h6.8v4.1h-6.8z" fill="#0f0"/>
<path d="M64.3 92.4h6.8v4.1h-6.8z" fill="none" stroke="#000" stroke-width=".3"/>
<path d="M88.8 124.7h4v6.7h-4z" fill="#0f0"/>
<path d="M88.8 124.7h4v6.7h-4z" fill="none" stroke="#000" stroke-width=".3"/>
<circle cx="88.8" cy="124.7" r=".15" fill="#000"/>
<path d="M96.5 124.7h4v6.7h-4z" fill="#0f0"/>
<path d="M96.5 124.7h4v6.7h-4z" fill="none" stroke="#000" stroke-width=".3"/>
<circle cx="96.5" cy="124.7" r=".15" fill="#000"/>
<path d="M82.1 140.5h4.1v6.8h-4.1z" fill="#0f0"/>
<path d="M82.1 140.5h4.1v6.8h-4.1z" fill="none" stroke="#000" stroke-width=".3"/>
<circle cx="82.1" cy="140.5" r=".15" fill="#000"/>
<path d="M93.7 143.3h4.1v6.8h-4.1z" fill="#0f0"/>
<path d="M93.7 143.3h4.1v6.8h-4.1z" fill="none" stroke="#000" stroke-width=".3"/>
<circle cx="93.7" cy="143.3" r=".15" fill="#000"/>
<path d="M95.8 75.1h4v6.9h-4z" fill="#0f0"/>
<path d="M95.8 75.1h4v6.9h-4z" fill="none" stroke="#000" stroke-width=".3"/>
<circle cx="95.8" cy="75.1" r=".15" fill="#000"/>
<path d="M167.2 100.2h6.8v3.2h-6.8z" fill="#0f0"/>
<path d="M167.2 100.2h6.8v3.2h-6.8z" fill="none" stroke="#000" stroke-width=".3"/>
<path d="M167.2 103.4h6.8v3.5h-6.8z" fill="#0f0"/>
<path d="M167.2 103.4h6.8v3.5h-6.8z" fill="none" stroke="#000" stroke-width=".3"/>
<path d="M143.6 103.4h6.8v3.5h-6.8z" fill="#0f0"/>
<path d="M143.6 103.4h6.8v3.5h-6.8z" fill="none" stroke="#000" stroke-width=".3"/>
<path d="M113.7 86.5h4.1v6.8h-4.1z" fill="#0f0"/>
<path d="M113.7 86.5h4.1v6.8h-4.1z" fill="none" stroke="#000" stroke-width=".3"/>
<circle cx="113.7" cy="86.5" r=".15" fill="#000"/>
<path d="M81.3 121.6h3.5v6.8h-3.5z" fill="#0f0"/>
<path d="M81.3 121.6h3.5v6.8h-3.5z" fill="none" stroke="#000" stroke-width=".3"/>
<circle cx="81.3" cy="121.6" r=".15" fill="#000"/>
<path d="M77.8 121.6h3.5v6.8h-3.5z" fill="#0f0"/>
<path d="M77.8 121.6h3.5v6.8h-3.5z" fill="none" stroke="#000" stroke-width=".3"/>
<circle cx="77.8" cy="121.6" r=".15" fill="#000"/>
<path d="M165 131.4h3.5v6.8h-3.5z" fill="#0f0"/>
<path d="M165 131.4h3.5v6.8h-3.5z" fill="none" stroke="#000" stroke-width=".3"/>
<circle cx="165" cy="131.4" r=".15" fill="#000"/>
<path d="M161.4 131.4h3.6v6.8h-3.6z" fill="#0f0"/>
<path d="M161.4 131.4h3.6v6.8h-3.6z" fill="none" stroke="#000" stroke-width=".3"/>
<circle cx="161.4" cy="131.4" r=".15" fill="#000"/>
<path d="M168.5 83.3h3.4v6.8h-3.4z" fill="#0f0"/>
<path d="M168.5 83.3h3.4v6.8h-3.4z" fill="none" stroke="#000" stroke-width=".3"/>
<circle cx="168.5" cy="83.3" r=".15" fill="#000"/>
<path d="M165 83.3h3.5v6.8h-3.5z" fill="#0f0"/>
<path d="M165 83.3h3.5v6.8h-3.5z" fill="none" stroke="#000" stroke-width=".3"/>
<circle cx="165" cy="83.3" r=".15" fill="#000"/>
<path d="M161.5 83.3h3.5v6.8h-3.5z" fill="#0f0"/>
<path d="M161.5 83.3h3.5v6.8h-3.5z" fill="none" stroke="#000" stroke-width=".3"/>
<circle cx="161.5" cy="83.3" r=".15" fill="#000"/>
<path d="M158 83.3h3.5v6.8h-3.5z" fill="#0f0"/>
<path d="M158 83.3h3.5v6.8h-3.5z" fill="none" stroke="#000" stroke-width=".3"/>
<circle cx="158" cy="83.3" r=".15" fill="#000"/>
<path d="M148.6 83.3h4.1v6.8h-4.1z" fill="#0f0"/>
<path d="M148.6 83.3h4.1v6.8h-4.1z" fill="none" stroke="#000" stroke-width=".3"/>
<circle cx="148.6" cy="83.3" r=".15" fill="#000"/>
<path d="M113.9 116.5h4.1v6.8h-4.1z" fill="#0f0"/>
<path d="M113.9 116.5h4.1v6.8h-4.1z" fill="none" stroke="#000" stroke-width=".3"/>
<circle cx="113.9" cy="116.5" r=".15" fill="#000"/>
<text font-size="6.3" x="147.6" y="16.9">C8051F560DK</text>
<g font-size="4.8">
<text x="167.4" y="61.8">SIDE “B”</text>
<text x="80.3" y="93.6">SIDE “A”</text>
<text x="149.7" y="129">C8051F560-TB</text>
</g>
<text font-size="4.2" x="19" y="28.2">7.1. Target Board Shorting Blocks: Factory Defaults</text>
<text font-size="3.9" x="45" y="183.8">Figure 4. C8051F560 Target Board Shorting Blocks: Factory Defaults</text>
<text font-size="3.6" x="117.5" y="143.2">SILICON LABS</text>
<g font-size="3.5">
<text x="19" y="34.1">The C8051F560 Target Board comes from the factory with pre-installed shorting blocks on many headers. Figure 4</text>
<text x="19" y="38.3">shows the positions of the factory default shorting blocks.</text>
</g>
<g font-size="3.2">
<text x="39.9" y="61.1">P1</text>
<text x="43.7" y="66">Port_0 “A”</text>
<text x="105.3" y="70.3">TB1</text>
<text x="134.3" y="70.1">TB2</text>
<text x="68.4" y="73.2">P5</text>
<text x="89.4" y="73.2">R27</text>
<text x="54.8" y="82.2">J0</text>
<text x="63.9" y="80.5">COMM</text>
<text x="177.2" y="78.4">Port_0 “B”</text>
<text x="43.7" y="87.8">Port_3 “A”</text>
<text x="66" y="87.9">DS4</text>
<text x="95" y="85.5">J20</text>
<text x="113.2" y="85.6">J14</text>
<text x="144.8" y="87.6">J8</text>
<text x="172" y="87.6">J12</text>
<text x="71.6" y="95.5">J4</text>
<text x="188.9" y="95.2">J11</text>
<text x="87.8" y="98.7">U1</text>
<text x="117.8" y="101">J22</text>
<text x="169" y="99.6">J6</text>
<text x="177.1" y="102">Port_1 “B”</text>
<text x="54.6" y="104">J3</text>
<text x="71.7" y="102.8">J23</text>
<text x="129.8" y="102.4">J17</text>
<text x="145.3" y="102.3">J5</text>
<text x="57.8" y="112.3">P1.4_A</text>
<text x="73.3" y="108">P1.3_A</text>
<text x="156.4" y="112.5">U2</text>
<text x="75.6" y="115.5">DS2</text>
<text x="113.2" y="115.5">J24</text>
<text x="188.5" y="118.7">J13</text>
<text x="43.7" y="122.3">Port_2 “A”</text>
<text x="78.7" y="121">J19</text>
<text x="67.8" y="128.5">J18</text>
<text x="88.2" y="135.2">J10</text>
<text x="96.7" y="135.2">J9</text>
<text x="106.9" y="133.9">PWR</text>
<text x="141.2" y="137.2">P1.4_B</text>
<text x="43.7" y="143.9">Port_1 “A”</text>
<text x="54.9" y="138.5">J2</text>
<text x="61.4" y="141.3">RESET_A</text>
<text x="82.6" y="140">J7</text>
<text x="93.2" y="142.3">J21</text>
<text x="107.8" y="141.8">DS3</text>
<text x="169.1" y="138.1">J15</text>
<text x="177.2" y="138.7">Port_2 “B”</text>
<text x="157.7" y="149.8">DS1</text>
<text x="162.3" y="145.9">P1.3_B</text>
<text x="188.4" y="146.4">J16</text>
<text x="90.4" y="155.9">P4</text>
<text x="106.8" y="155.9">TB3</text>
<text x="54.8" y="160.5">J1</text>
<text x="67" y="158.7">DEBUG_A</text>
<text x="150.5" y="158.7">DEBUG_B</text>
<text x="172.4" y="156.8">RESET_B</text>
<text x="57.8" y="165.1">P2</text>
<text x="142" y="165.1">P3</text>
<text x="102" y="266">Rev. 0.1</text>
<text x="195.1" y="266">9</text>
</g>
<g font-size="3.2" fill="#fff">
<text x="169.9" y="71.4" transform="rotate(-90 169.9 71.4)">CAN</text>
<text x="183.2" y="70.5" transform="rotate(-90 183.2 70.5)">LIN</text>
<text x="80.3" y="80.5">CP</text>
<text x="79" y="84.3">2102</text>
<text x="109.6" y="92.8" transform="rotate(-90 109.6 92.8)">CAN</text>
<text x="125.5" y="91.9" transform="rotate(-90 125.5 91.9)">LIN</text>
<text x="90.3" y="105.9">C8051</text>
<text x="91.4" y="109.8">F568</text>
<text x="155.1" y="118.7">F550</text>
</g>
<g font-size="2.4">
<text x="126.1" y="77.5" transform="rotate(-90 126.1 77.5)">GND</text>
<text x="155.3" y="77.3" transform="rotate(-90 155.3 77.3)">GND</text>
<text x="116.1" y="80.3" transform="rotate(-90 116.1 80.3)">+LIN_V</text>
<text x="121.1" y="82.4" transform="rotate(-90 121.1 82.4)">LIN_OUT</text>
<text x="145.3" y="80.2" transform="rotate(-90 145.3 80.2)">CAN_H</text>
<text x="150.3" y="79.8" transform="rotate(-90 150.3 79.8)">CAN_L</text>
<text x="120.6" y="145.4">www.silabs.com</text>
</g>
</svg>
